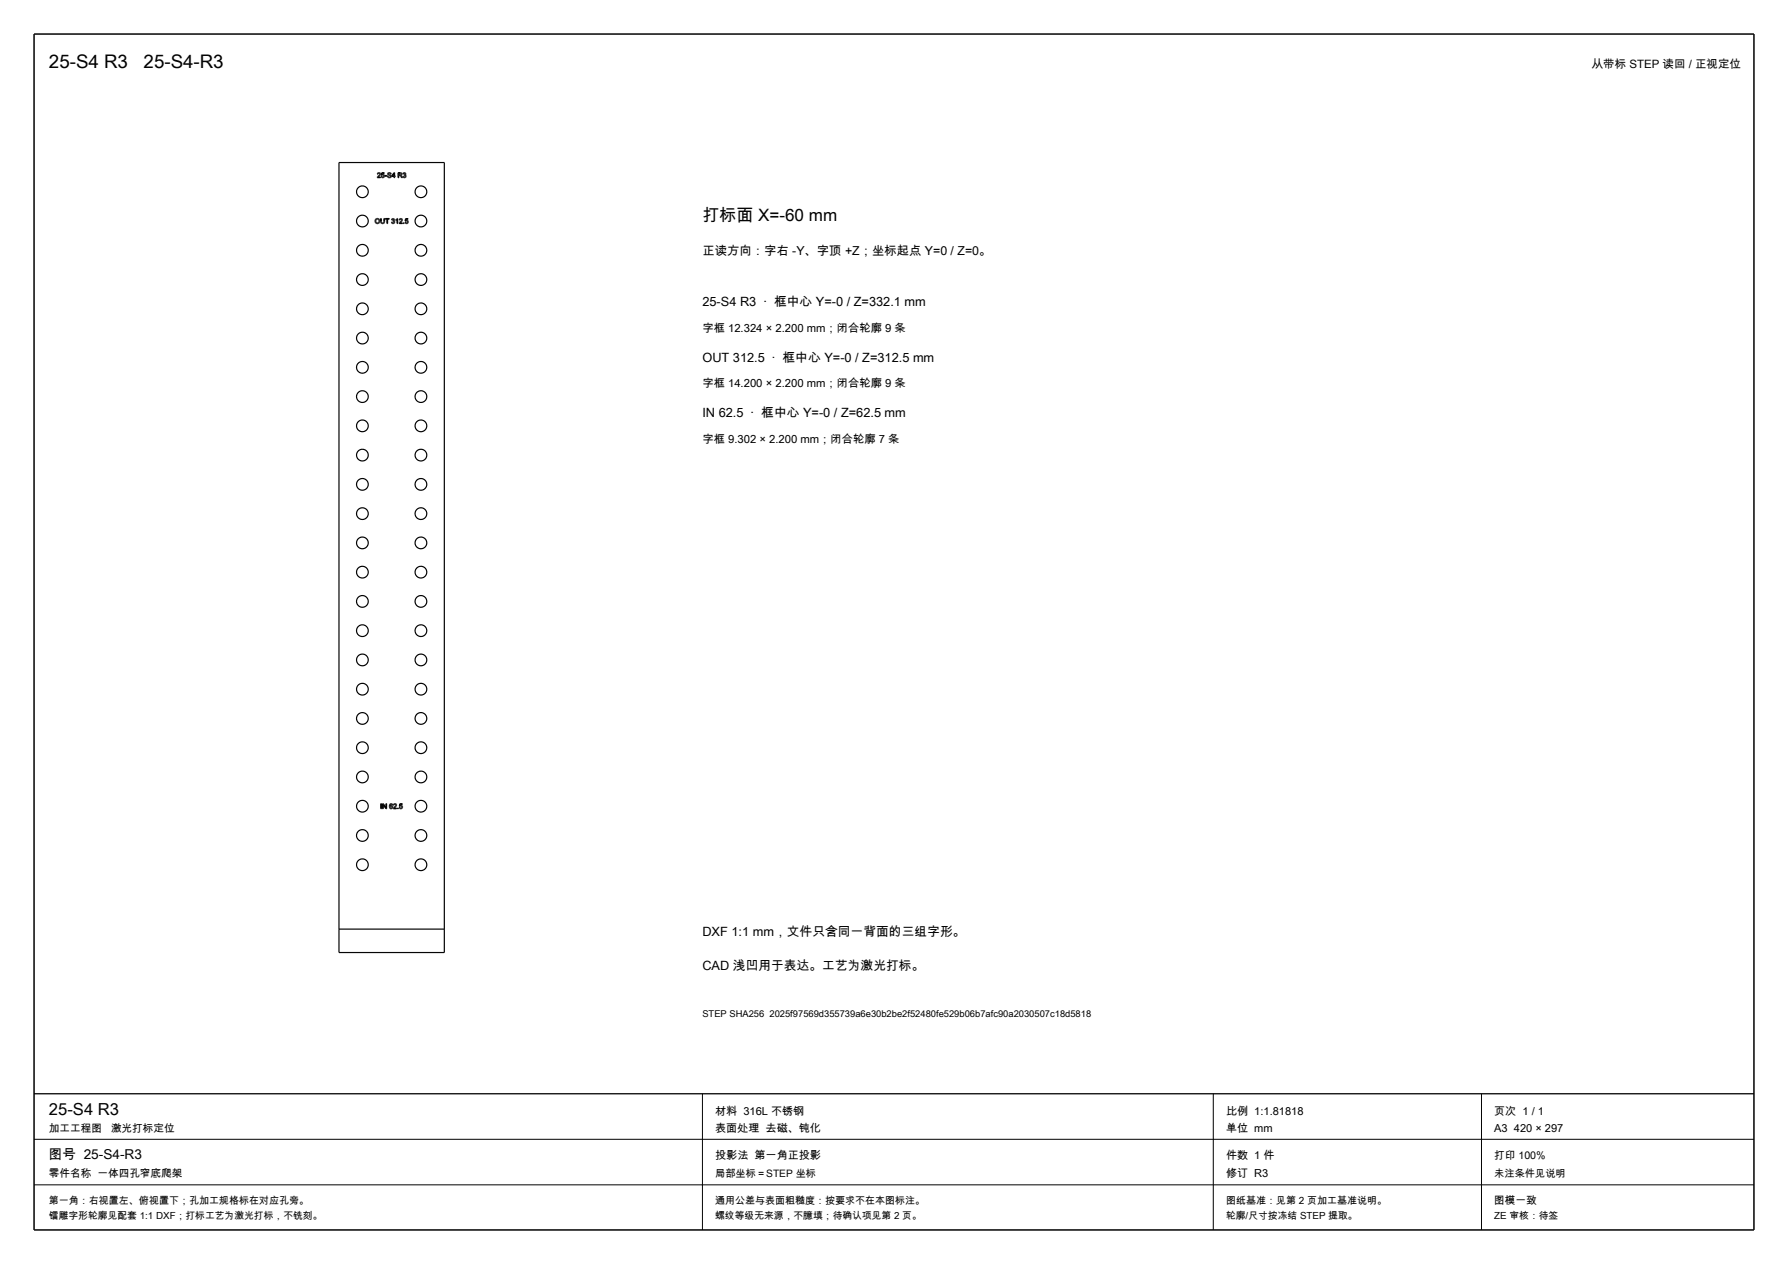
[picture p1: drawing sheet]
<svg xmlns="http://www.w3.org/2000/svg" width="420mm" height="297mm" viewBox="0 0 420 297" stroke-linecap="round" stroke-linejoin="round" font-family="sans-serif">
<path d="M8 8h404v281h-404z" fill="none" stroke="#000" stroke-width=".35"/>
<path d="M8 257h404" fill="none" stroke="#000" stroke-width=".3"/>
<g fill="none" stroke="#000" stroke-width=".28">
<path d="M79.6 38.2h24.8v185.6h-24.8zM88.1 52v.1M88.1 52.1l.1 .3M88.2 52.4h.1M88.3 52.4l.4 .1M88.6 41.7h.1M88.6 41.6h.1M88.7 41.6h-.1M88.7 51.5a.47 .47 0 0 0-.4 .5 .47 .47 0 0 0 .4 .4M88.7 51.5h.1M88.7 41.6h.1M88.7 41.5v.1"/>
<path d="M88.7 41.5h.1M88.7 51.3l-.4 .2-.2 .5M88.7 51.3h.1M88.8 52.5h-.1M88.8 51.3l.4 .5M88.8 52.4h-.1M88.8 51.5h.1M88.8 40.9h.1M88.8 40.8v.1M88.8 41.6h.6v.1h-.8M88.8 40.8h.1M88.8 41.6h.1"/>
<path d="M88.8 40.6l-.2 .3h.2M88.8 40.7v.1M88.9 41.5l-.1 .1M88.9 51.5h.1M88.9 40.6h-.1M88.9 41.5h.1M88.9 51.5v.1M88.9 40.7h.1M88.9 51.6h.1M88.9 52.3l-.1 .1M89 40.7h-.1M89 51.6v.1"/>
<path d="M89 52.2l-.1 .1M89 40.7h.1M89 51.7v.1M89 51.8l.1 .1M89.1 51.9h.1M89.1 51.9l-.1 .3M89.1 40.7h.1M89.1 40.6h.1M89.1 40.6h-.2M89.1 41.3l-.2 .2M89.2 40.7h.1M89.2 40.6h.1"/>
<path d="M89.2 41.3h-.1M89.2 40.7v.1M89.2 41l-.5 .5M89.2 51.8v.1M89.2 40.8h.1M89.2 51.9l-.1 .4-.3 .2M89.2 41h.1M89.2 40.8v.1M89.2 40.9h.1M89.2 40.9v.1M89.2 40.6l.1 .1M89.3 41.2l-.1 .1"/>
<path d="M89.3 41.1v.1M89.3 40.7l.1 .1M89.3 41.1h.1M89.4 41l-.1 .1M89.4 41h.1M89.4 40.9v.1M89.4 40.8v.1M89.4 40.9h.1M89.4 52.2v.1M89.4 52.3l.1 .1M89.5 52.4h.1M89.5 41.4l.2 .1"/>
<path d="M89.5 41.4v.1M89.5 52.4l.1 .1M89.5 41.5l.2 .2M89.6 52.1v-.7h-.2v.8M89.6 52.1v.1M89.6 52.5h.1M89.6 52.2v.1M89.6 52.3h.1M89.7 52.3h.1M89.7 41.7h.1M89.7 52.3v.1M89.7 52.5h.1"/>
<path d="M89.7 41.5h.1M89.7 52.4h.1M89.7 41.2h.1M89.7 41.5l.1 .1M89.8 41v-.3h.5v-.1h-.6l-.1 .6h.1M89.8 41.6h.1M89.8 41.1h.1M89.8 41.7v.1M89.8 52.4h.1M89.8 41h.1M89.8 52.5h.1M89.9 41.6h.1"/>
<path d="M89.9 41h-.1M89.9 41.1h.1M90 41.6h-.1M90 41.1h.1M90 41h.1M90 41h-.1M90 52.4h-.1M90 41.6h.1M90 41l.3 .2M90 52.4h.1M90.1 41.6h-.1M90.1 41.1v.1"/>
<path d="M90.1 52.5h-.2M90.1 52.3l-.1 .1M90.1 41.6h.1M90.1 52.3h.1M90.1 41.2h.1M90.1 52.5h.1M90.1 41.5v.1M90.1 41.2l.1 .1M90.2 41.4l-.1 .1M90.2 41.3v.1M90.2 41.4h.1M90.2 41.7l-.4 .1"/>
<path d="M90.2 52.5h-.1M90.2 52.4v.1M90.2 41.6v.1M90.2 52.4h.1M90.3 52.4h-.1M90.3 41.2h.1M90.3 41.2l-.1 .4M90.3 52.2v.2M90.3 52.2v-.8h-.1l-.1 .9M90.3 52.2h.1M90.4 41.2h.5v.2h-.5zM90.5 51.4h.9v.1h-.4v1h-.1v-1h-.4z"/>
<path d="M91 41.4v.1M91 41.5h.1M91 41.5l.1 .1M91 40.9h.1M91 40.8v.1M91 40.9l.1 .1M91.1 41h.1M91.1 41.6h.1M91.1 40.8h-.1M91.1 40.7v.1M91.1 41.6l.1 .1M91.1 40.7h.1"/>
<path d="M91.1 41v.1M91.1 41.1h.1M91.1 41.4h-.1M91.1 41.4h.1M91.2 41.4h.1M91.2 40.6l-.1 .1M91.2 41.1h.1M91.2 41.4v.1M91.2 41.5h.1M91.2 40.9h.1M91.2 40.8v.1M91.2 41.7h.1"/>
<path d="M91.2 40.8h.1M91.2 40.9v.1M91.2 41h.1M91.2 41.7l.1 .1M91.2 41.1l.1 .1M91.2 40.6h.1M91.3 40.7l-.1 .1M91.3 41h.1M91.3 41.6h.1M91.3 41.2h.1M91.3 40.6h-.1M91.3 41l.4 .1"/>
<path d="M91.3 40.6h.1M91.3 40.7h.1M91.3 41.2h.2M91.3 41.8h.1M91.4 41.6h.1M91.4 41.8h.1M91.4 40.6h-.1M91.4 40.7h-.1M91.4 41.2h.1M91.5 40.6h.1M91.5 40.6h-.1M91.5 41.6h.1"/>
<path d="M91.5 40.7h-.1M91.5 40.7h.1M91.5 41.2h.1M91.6 41.2h.1M91.6 41.6h-.1M91.6 40.6h.1M91.6 41.8h-.1M91.6 40.7h.1M91.6 41.2v.1M91.6 41.3h.1M91.6 41.6h.1M91.7 41.7l-.1 .1"/>
<path d="M91.7 40.7v.1M91.7 40.6h.1M91.7 40.8h.1M91.7 41.3h.1M91.7 41.6h.1M91.7 41.7h.1M91.7 41.1h.1M91.7 40.8v.1M91.7 41.5v.1M91.7 40.9h.2M91.7 40.6l.1 .1M91.8 41.7h-.1"/>
<path d="M91.8 41.5h-.1M91.8 41.3v.1M91.8 41.5h.1M91.8 41.4h.1M91.8 41.4v.1M91.8 41.2h.1M91.8 40.7h.1M91.8 41.6v.1M91.9 40.7v.1M91.9 41.6h-.1M91.9 41.2v.1M91.9 40.8h.1"/>
<path d="M91.9 40.8v.1M91.9 40.9h.1M91.9 41.3h.1M91.9 41.5v.1M91.9 41.5h.1M91.9 41.3v.1M91.9 41.4h.1M91.9 41.4v.1M92 52.3h.1M92 52.3l.2 .2M92 51.5l.1 .1M92 51.5h.1"/>
<path d="M92.1 51.5h-.1M92.1 51.4v.1M92.1 52.2l-.1 .1M92.1 52.2h.1M92.1 52.2v.1M92.1 51.4h.1M92.1 51.6h.1M92.1 52.3l.1 .1M92.2 51.6h-.1M92.2 51.4h-.1M92.2 52.4h.1M92.2 51.5h.1"/>
<path d="M92.2 52.5h.1M92.3 51.8l-.1 .2M92.3 52h-.1M92.3 51.8h.1M92.3 52h.1M92.3 51.5h-.1M92.3 52.4h.1M92.3 51.5h.1M92.4 51.5h.1M92.4 51.3v.1M92.4 51.3l-.2 .1M92.4 52.4h-.1"/>
<path d="M92.4 52h.1M92.4 51.4h.1M92.4 52.4h.1M92.4 51.8h-.1M92.4 51.8h.1M92.5 52v.1M92.5 51.5h.1M92.5 51.4h.1M92.5 52.4h-.1M92.5 51.5v.1M92.5 51.8h-.1M92.5 52.4h.1"/>
<path d="M92.5 51.6h.1M92.5 51.7h.1M92.5 51.6v.1M92.5 51.9h.1M92.5 52.1h.1M92.5 40.8v.5h-.3zM92.5 52.3v.1M92.6 52.2l-.1 .1M92.6 52.1v.1M92.6 51.9v.1M92.6 52.2h.1M92.6 40.6l.1 .7h.1l-.1 .4h-.2v-.2h-.5z"/>
<path d="M92.6 51.4v.1M92.6 51.8h.1M92.6 51.5h.1M92.6 52h.1M92.6 52.4l-.3 .1M92.6 51.5l.1 .1M92.6 51.7v.1M92.7 51.6h.1M92.7 51.7h-.1M92.7 51.7h.1M92.7 51.6v.1M92.7 52h.1"/>
<path d="M92.7 52.4h-.1M92.7 52v.1M92.7 52.1h.1M92.7 52.1v.1M92.7 52.2v.2M93 51.6v.2M93 51.7v.1M93 51.6h.1M93.1 51.7h-.1M93.1 51.7h.1M93.1 51.6h-.1M93.2 51.5l-.1 .1"/>
<path d="M93.2 51.7h-.1M93.2 51.5h.1M93.2 51.7h.1M93.2 51.6v.1M93.3 51.6h-.1M93.3 51.4l.1-.1v1.2h-.1v-.9M93.3 51.4l-.1 .1M93.8 52.5h.1M93.8 52.4h.1M93.8 41.2h.1M93.8 52.3v.1M93.9 41.2h.1"/>
<path d="M93.9 52.3h-.1M93.9 51.7h.1M93.9 51.6v.1M93.9 51.6h.1M93.9 52.4h.6v.1h-.7M94 51.6h-.1M94 52.4h-.1M94 51.6h.1M94 52.3v.1M94 41.3h.1M94 52.3h.1M94 51.5v.1"/>
<path d="M94 41.1h.1M94 51.5h.1M94.1 41.1h-.1M94.1 41.3h.1M94.1 51.5h-.1M94.1 41.1h.1M94.1 41.4h.1M94.1 51.5h.1M94.1 40.7h-.4v.4h.3M94.1 40.7h.1M94.1 40.6h-.6v1.1h.2v-.5h.1M94.1 40.6h.1"/>
<path d="M94.1 41.4l.1 .1M94.1 41.2h.1M94.2 51.5h-.1M94.2 51.5h.1M94.2 41.1h-.1M94.2 40.6h.1M94.2 41.2v.1M94.2 41.1h.1M94.2 52.2h-.1M94.2 41.3h.1M94.2 40.7v.1M94.2 40.8h.1"/>
<path d="M94.2 41h.1M94.2 52.1l-.2 .2M94.2 41.3l.1 .1M94.3 40.8h.1M94.3 40.6h.1M94.3 41h.1M94.3 51.5h.1M94.3 52.1h-.1M94.3 40.9v.1M94.3 40.8v.1M94.3 40.9h.1M94.3 41.4h.1"/>
<path d="M94.3 51.5l.1 .1M94.3 41.4l.2 .3-.3-.2M94.3 40.6l.1 .1M94.4 51.4h.1M94.4 51.4a.38 .38 0 0 0-.6 .3h.1M94.4 51.8l-.5 .5M94.4 51.6h.1M94.4 51.7v.1M94.4 40.7h.1M94.4 51.7h.1M94.4 51.6v.1M94.4 52l-.1 .1"/>
<path d="M94.4 51.4l.1 .1M94.4 52h.1M94.4 40.7v.1M94.4 40.8h.1M94.4 41l-.2 .2M94.4 51.9v.1M94.4 41h.1M94.4 40.8v.1M94.4 40.9h.1M94.4 51.9h.1M94.4 40.9v.1M94.5 51.9h-.1"/>
<path d="M94.5 51.8v.1M94.5 51.8h.1M94.5 51.5v.1M94.5 51.6v.1M94.5 51.7v.1M94.5 51.7h.1M94.6 41.4l.2 .1M94.6 41.4v.1M94.6 41.5l.1 .1M94.7 41.6h.1M94.7 40.8l.1 .1M94.7 40.7v.1"/>
<path d="M94.7 41.6l.4 .2M94.7 40.7h.1M94.8 40.6l-.1 .1M94.8 52.4l.1 .1zM94.8 41.5h.1M94.8 41.5v.1M94.8 40.9h.1M94.8 40.6h.1M94.8 40.8v.1M94.8 40.8h.1M94.8 41.6h.1M94.9 41.6h.1"/>
<path d="M94.9 40.6h-.1M94.9 40.7h.1M94.9 41.1h.1M94.9 41.1v.1M94.9 41.2h.1M95 41.2h-.1M95 40.7h-.1M95 41.6h.1M95 41.1h-.1M95 40.6h.1M95 40.6h-.1M95 40.7h.1"/>
<path d="M95 41.2h.1M95 41.1h.1M95.1 40.6h.1M95.1 41l-.1 .1M95.1 41.6h-.1M95.1 40.7h.1M95.1 41.2h.1M95.1 41h.1M95.1 41.6h.1M95.1 41.8h.1M95.1 40.7v.1M95.1 41.2l.1 .1"/>
<path d="M95.2 41h-.1M95.2 40.8h.1M95.2 41h.1M95.2 41.6h-.1M95.2 41.1h.1M95.2 40.9v.1M95.2 40.9h.1M95.2 40.8v.1M95.2 41.5v.1M95.2 40.6h.1M95.2 41.3h.1M95.2 41.1l.1 .1"/>
<path d="M95.2 41.5h.1M95.2 40.6l.1 .1M95.2 41.3v.1M95.2 41.4v.1M95.2 41.4h.1M95.3 40.7h.1M95.3 41l-.1 .1M95.3 52.2h-.2l.3 .3M95.3 52.2v.1M95.3 41.2h.1M95.3 41h.1M95.3 52.3h.1"/>
<path d="M95.3 40.7v.1M95.3 52h.1M95.3 41.2l.1 .1M95.3 40.8h.1M95.3 40.9v.1M95.3 40.9h.1M95.3 52.3l.1 .1M95.3 51.9v.1M95.4 51.8v-.3h.5v-.1h-.6l-.1 .6h.1M95.4 52.4h.1M95.4 51.9h-.1M95.4 41.5l-.3 .3"/>
<path d="M95.4 41.3h.1M95.4 41.5h.1M95.4 41.3v.1M95.4 41.4v.1M95.4 51.8h.1M95.4 52.5h.1M95.5 51.9h-.1M95.5 51.8h-.1M95.5 52.4h.1M95.5 51.9h.1M95.5 51.7l.3 .2M95.5 51.7v.1"/>
<path d="M95.6 52.4h-.1M95.6 51.9h.1M95.6 52.4h.1M95.6 51.9l.1 .1M95.7 52h.1M95.7 52.3l-.1 .1M95.7 52v.1M95.7 52.3h.1M95.7 52.2v.1M95.7 52.1h.1M95.8 52.2h-.1M95.8 52.1v.1"/>
<path d="M95.8 52.4l-.3 .1M95.8 51.9h.1M95.8 52.4h.1M95.9 51.9v.3M95.9 52.2l-.1 .2M95.9 52.2h.1M89.4 188.8h.2v1.2h-.2zM89.9 188.8h.1l.7 1v-1h.1v1.2h-.2l-.6-.9v.9h-.1zM91.6 189.4h.1M91.6 189.3v.1M91.6 189.6v.1M91.6 189.7h.1"/>
<path d="M91.6 189.6h.1M91.6 189.7l.1 .1M91.7 189.8h.1M91.7 189.5l-.1 .1M91.7 189.1l-.1 .2M91.7 189.3l-.1 .1M91.7 189.5h.1M91.7 189.1h.1M91.7 189.3h.1M91.7 189v.1M91.7 189.9h.1M91.7 189.4v.1"/>
<path d="M91.7 189h.1M91.8 189h-.1M91.8 189.3h-.1M91.8 189h.1M91.8 189.4h-.1M91.8 189.9h.1M91.8 189.4h.1M91.8 189.3h.1M91.9 189.9h.1M91.9 189h-.1M91.9 189.4h-.1M91.9 189.4h.1"/>
<path d="M91.9 189.3h.1M91.9 189.3h-.1M91.9 189h.1M91.9 190h.1M91.9 188.8h.1M91.9 188.8a.63 .63 0 0 0-.4 .6 .63 .63 0 0 0 .4 .6M92 189.4h.1M92 189.9h-.1M92 190h-.1M92 188.8l.1 .1M92 189h.1M92 189.9h.1"/>
<path d="M92 189.3h.1M92 190h.1M92 189.4v.1M92 189.8v.1M92 189.5h.1M92 189l.1 .1M92.1 189.8h-.1M92.1 189.5h.1M92.1 188.9h.1M92.1 189.1h.1M92.1 190h-.1M92.1 189.8h.1"/>
<path d="M92.1 189.3h.1M92.1 189.5v.1M92.1 189.7v.1M92.1 189.6h.1M92.1 190h.1M92.1 189.6v.1M92.1 189.3l.1 .4M92.1 189.9v.1M92.1 188.9l.1 .1M92.2 189.9h-.1M92.2 189h.1M92.2 189.9h.1"/>
<path d="M92.2 189l-.1 .1M92.2 189.8v.1M92.2 189.8h.1M92.2 189.7v.1M92.2 189.7h.1M92.4 190h.1M92.4 189.9v.1M92.4 189.9h.1M92.4 189.1h.1M92.4 189.8v.1M92.5 189.8h-.1M92.5 189.7v.1"/>
<path d="M92.5 189.7h.1M92.6 189.1h-.2M92.6 189.7h-.1M92.6 189.1h.1M92.6 189.9h.6v.1h-.8M92.6 188.9l-.2 .2M92.6 189.9h.1M92.6 189v.1M92.6 189.6v.1M92.6 189h.1M92.6 189.8h.1M92.6 188.9h.3"/>
<path d="M92.6 188.9h.1M92.6 189.6h.1M92.7 189.8h-.1M92.7 189h-.1M92.7 189.8h.1M92.7 189h.1M92.7 189.7v.1M92.7 189.7h.1M92.8 189h-.1M92.8 189h.1M92.8 189.7h.1M92.9 189h.1"/>
<path d="M92.9 189.4l-.3 .2M92.9 189.4h.1M92.9 189.3v.1M92.9 188.9h.1M93 189.3h-.1M93 189.3h.1M93 189.1h.1M93 188.9l.1 .2M93 189.2v.1M93 189.2h.1M93 189.1v.1M93 189.5l-.3 .2"/>
<path d="M93 189.4v.1M93.1 189.4h-.1M93.1 189.4h.1M93.1 189.3v.1M93.1 189.3h.1M93.1 189.1h.1M93.1 189.2v.1M93.2 189.2h-.1M93.2 189.1v.1M93.4 189.9l.2 .1zM93.8 189.7h.1M93.8 189.7v.1"/>
<path d="M93.8 189.8l.1 .2M93.9 190h.1M93.9 190h.2M93.9 189.7v.1M93.9 189.8h.1M94 189.8h.1M94 189.4l-.1 .1M94 189.8v.1M94 189.3v-.3h.5v-.1h-.6l-.1 .6h.1M94 189.9h.1M94 189.4h.1M94 189.3h.1"/>
<path d="M94.1 190h.1M94.1 189.4h-.1M94.1 189.9h.1M94.1 189.4h.1M94.2 189.4h-.1M94.2 189.4h.1M94.2 189.9h.1M94.3 189.9h-.1M94.3 189.4h.1M94.3 189.9h.1M94.3 189.4l.1 .1M94.3 189.2v.1"/>
<path d="M94.3 189.2l-.3 .1M94.3 189.8v.1M94.3 189.3h.1M94.4 189.8h-.1M94.4 189.8h.1M94.4 189.5h.1M94.4 189.5v.1M94.4 189.7v.1M94.4 189.6h.1M94.4 189.6v.1M94.4 189.3h.1M94.5 189.3a.42 .42 0 0 1 0 .5 .42 .42 0 0 1-.4 .2"/>
<path d="M79.6 218.3h24.8"/>
<circle cx="85.1" cy="45.1" r="1.37"/>
<circle cx="85.1" cy="58.8" r="1.38"/>
<circle cx="85.1" cy="51.9" r="1.37"/>
<circle cx="98.9" cy="45.1" r="1.37"/>
<circle cx="98.9" cy="58.8" r="1.38"/>
<circle cx="98.9" cy="51.9" r="1.37"/>
<circle cx="85.1" cy="65.7" r="1.37"/>
<circle cx="85.1" cy="79.4" r="1.38"/>
<circle cx="85.1" cy="72.6" r="1.37"/>
<circle cx="98.9" cy="65.7" r="1.37"/>
<circle cx="98.9" cy="79.4" r="1.38"/>
<circle cx="98.9" cy="72.6" r="1.37"/>
<circle cx="85.1" cy="93.2" r="1.38"/>
<circle cx="85.1" cy="86.3" r="1.37"/>
<circle cx="98.9" cy="93.2" r="1.38"/>
<circle cx="98.9" cy="86.3" r="1.37"/>
<circle cx="85.1" cy="100.1" r="1.38"/>
<circle cx="85.1" cy="113.8" r="1.37"/>
<circle cx="85.1" cy="106.9" r="1.37"/>
<circle cx="98.9" cy="100.1" r="1.38"/>
<circle cx="98.9" cy="113.8" r="1.37"/>
<circle cx="98.9" cy="106.9" r="1.37"/>
<circle cx="85.1" cy="134.4" r="1.37"/>
<circle cx="85.1" cy="127.6" r="1.37"/>
<circle cx="85.1" cy="120.7" r="1.37"/>
<circle cx="98.9" cy="134.4" r="1.37"/>
<circle cx="98.9" cy="120.7" r="1.37"/>
<circle cx="98.9" cy="127.6" r="1.37"/>
<circle cx="85.1" cy="155.1" r="1.38"/>
<circle cx="85.1" cy="141.3" r="1.37"/>
<circle cx="85.1" cy="148.2" r="1.37"/>
<circle cx="98.9" cy="155.1" r="1.38"/>
<circle cx="98.9" cy="148.2" r="1.37"/>
<circle cx="98.9" cy="141.3" r="1.37"/>
<circle cx="85.1" cy="161.9" r="1.38"/>
<circle cx="85.1" cy="175.7" r="1.37"/>
<circle cx="85.1" cy="168.8" r="1.37"/>
<circle cx="98.9" cy="161.9" r="1.38"/>
<circle cx="98.9" cy="168.8" r="1.37"/>
<circle cx="98.9" cy="175.7" r="1.37"/>
<circle cx="85.1" cy="182.6" r="1.37"/>
<circle cx="85.1" cy="189.4" r="1.37"/>
<circle cx="85.1" cy="196.3" r="1.37"/>
<circle cx="98.9" cy="182.6" r="1.37"/>
<circle cx="98.9" cy="196.3" r="1.37"/>
<circle cx="98.9" cy="189.4" r="1.37"/>
<circle cx="85.1" cy="203.2" r="1.37"/>
<circle cx="98.9" cy="203.2" r="1.37"/>
</g>
<path d="M165 257v32M285 257v32M348 257v32M8 278.4h404M8 267.7h404" fill="none" stroke="#000" stroke-width=".23"/>
<g font-size="4.4">
<text x="11.5" y="16">25-S4 R3</text>
<text x="33.7" y="16">25-S4-R3</text>
</g>
<text font-size="4" x="165" y="52">打标面 X=-60 mm</text>
<text font-size="3.9" x="11.5" y="262">25-S4 R3</text>
<text font-size="3.2" x="11.5" y="272.4">图号 25-S4-R3</text>
<g font-size="3">
<text x="165" y="72">25-S4 R3 · 框中心 Y=-0 / Z=332.1 mm</text>
<text x="165" y="85">OUT 312.5 · 框中心 Y=-0 / Z=312.5 mm</text>
<text x="165" y="98">IN 62.5 · 框中心 Y=-0 / Z=62.5 mm</text>
<text x="165" y="220">DXF 1:1 mm，文件只含同一背面的三组字形。</text>
<text x="165" y="228">CAD 浅凹用于表达。工艺为激光打标。</text>
</g>
<text font-size="2.9" x="165" y="60">正读方向：字右 -Y、字顶 +Z；坐标起点 Y=0 / Z=0。</text>
<text font-size="2.7" x="373.9" y="16">从带标 STEP 读回 / 正视定位</text>
<g font-size="2.6">
<text x="165" y="78">字框 12.324 × 2.200 mm；闭合轮廓 9 条</text>
<text x="165" y="91">字框 14.200 × 2.200 mm；闭合轮廓 9 条</text>
<text x="165" y="104">字框 9.302 × 2.200 mm；闭合轮廓 7 条</text>
<text x="168" y="262">材料 316L 不锈钢</text>
<text x="288" y="262">比例 1:1.81818</text>
<text x="351" y="262">页次 1 / 1</text>
<text x="168" y="266">表面处理 去磁、钝化</text>
<text x="288" y="266">单位 mm</text>
<text x="351" y="266">A3 420 × 297</text>
<text x="168" y="272.4">投影法 第一角正投影</text>
<text x="288" y="272.4">件数 1 件</text>
<text x="288" y="276.6">修订 R3</text>
</g>
<g font-size="2.5">
<text x="11.5" y="266">加工工程图</text>
<text x="26.1" y="266">激光打标定位</text>
<text x="351" y="272.4">打印 100%</text>
<text x="11.5" y="276.6">零件名称 一体四孔窄底爬架</text>
<text x="351" y="283">图模一致</text>
</g>
<g font-size="2.4">
<text x="168" y="276.6">局部坐标＝STEP 坐标</text>
<text x="351" y="276.6">未注条件见说明</text>
</g>
<g font-size="2.3">
<text x="11.5" y="283">第一角：右视置左、俯视置下；孔加工规格标在对应孔旁。</text>
<text x="11.5" y="286.4">镭雕字形轮廓见配套 1:1 DXF；打标工艺为激光打标，不铣刻。</text>
<text x="168" y="283">通用公差与表面粗糙度：按要求不在本图标注。</text>
<text x="168" y="286.4">螺纹等级无来源，不臆填；待确认项见第 2 页。</text>
<text x="288" y="283">图纸基准：见第 2 页加工基准说明。</text>
<text x="288" y="286.4">轮廓/尺寸按冻结 STEP 提取。</text>
<text x="351" y="286.4">ZE 审核：待签</text>
</g>
<text font-size="2.2" x="165" y="239">STEP SHA256 2025f97569d355739a6e30b2be2f52480fe529b06b7afc90a2030507c18d5818</text>
</svg>
